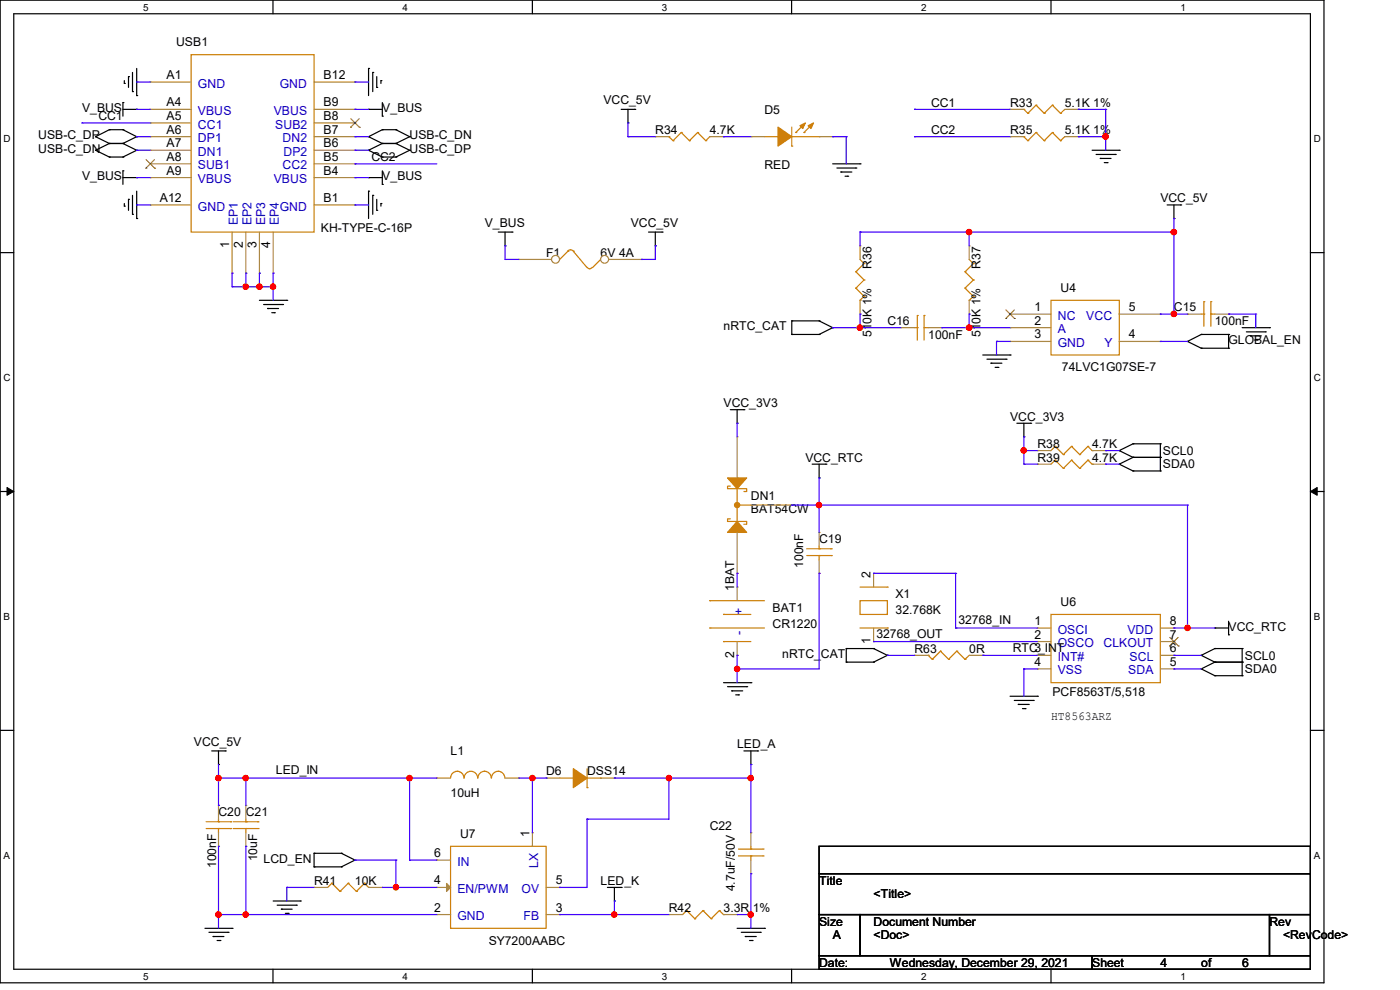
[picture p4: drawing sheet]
<svg xmlns="http://www.w3.org/2000/svg" width="297mm" height="210mm" viewBox="0 0 297 210" stroke-linecap="round" stroke-linejoin="round" font-family="sans-serif">
<path d="M0 0h280.9v208.5h-280.9zM2.9 2.9h275.1v202.7h-275.1z" fill="none" stroke="#000" stroke-width=".25"/>
<g fill="#fff">
<path d="M30.4 .3h1.1v2.4h-1.1z"/>
<path d="M30.4 205.9h1.1v2.3h-1.1z"/>
</g>
<path d="M57.9 0v2.9M57.9 205.6v2.9" fill="none" stroke="#000" stroke-width=".25"/>
<g fill="#fff">
<path d="M85.4 .3h1.1v2.4h-1.1z"/>
<path d="M85.4 205.9h1.1v2.3h-1.1z"/>
</g>
<path d="M112.9 0v2.9M112.9 205.6v2.9" fill="none" stroke="#000" stroke-width=".25"/>
<g fill="#fff">
<path d="M140.4 .3h1.2v2.4h-1.2z"/>
<path d="M140.4 205.9h1.2v2.3h-1.2z"/>
</g>
<path d="M167.9 0v2.9M167.9 205.6v2.9" fill="none" stroke="#000" stroke-width=".25"/>
<g fill="#fff">
<path d="M195.4 .3h1.2v2.4h-1.2z"/>
<path d="M195.4 205.9h1.2v2.3h-1.2z"/>
</g>
<path d="M223 0v2.9M223 205.6v2.9" fill="none" stroke="#000" stroke-width=".25"/>
<g fill="#fff">
<path d="M250.4 .3h1.2v2.4h-1.2z"/>
<path d="M250.4 205.9h1.2v2.3h-1.2z"/>
<path d="M.8 28.2h1.4v2.4h-1.4z"/>
<path d="M278.7 28.2h1.5v2.4h-1.5z"/>
<path d="M.8 78.9h1.4v2.3h-1.4z"/>
<path d="M278.7 78.9h1.5v2.3h-1.5z"/>
</g>
<path d="M0 53.6h2.9M278 53.6h2.9" fill="none" stroke="#000" stroke-width=".25"/>
<g fill="#fff">
<path d="M.8 129.6h1.3v2.3h-1.3z"/>
<path d="M278.7 129.6h1.4v2.3h-1.4z"/>
</g>
<path d="M0 104.3h2.9M278 104.3h2.9" fill="none" stroke="#000" stroke-width=".25"/>
<path d="M1.5 103.4l1.4 .9-1.4 .8zM278 104.3l1.4-.9v1.7z" fill="#000" stroke="#000" stroke-width=".21"/>
<g fill="#fff">
<path d="M.8 180.3h1.3v2.3h-1.3z"/>
<path d="M278.7 180.3h1.4v2.3h-1.4z"/>
</g>
<g fill="none" stroke="#000" stroke-width=".25">
<path d="M26.4 17.7h.1M26.4 17.1v.6M27.3 16.3h.1M27.3 16.3v2.2M28.1 19.4h.1M28.1 15.4v4M29 14.5v5.8M78.2 14.5h.1M78.2 14.5v5.8M79.1 15.4h.1M79.1 15.4v4M79.9 18.5h.1"/>
<path d="M79.9 16.3v2.2M80.8 17.1h.1M80.8 17.1v.6M20.3 29h.1M20.3 31.9h.1M20.3 29l2.9 1.4M20.3 31.9l2.9 1.4M23.2 30.4h.1M23.2 27.5h.1M23.2 33.3h.1M23.2 30.4h2.9M23.2 27.5l-2.9 1.5"/>
<path d="M23.2 27.5h2.9M23.2 33.3h2.9M23.2 30.4l-2.9 1.5M26.1 30.4h.1M26.1 27.5h.1M26.1 33.3h.1M26.1 21.8h.1M26.1 36.2h.1M26.1 27.5l2.9 1.5M26.1 30.4l2.9 1.5M26.1 23.2h2.9M26.1 21.8v2.8"/>
<path d="M26.1 36.2v2.9M26.1 37.7h2.9M29 29h.1M29 31.9h.1M29 20.3h.1M29 23.2h.1M29 37.7h.1M29 29l-2.9 1.4M29 31.9l-2.9 1.4M78.2 29h.1M78.2 31.9h.1M78.2 23.2h.1"/>
<path d="M78.2 37.7h.1M78.2 29l2.9 1.4M78.2 31.9l2.9 1.4M78.2 23.2h2.9M78.2 37.7h2.9M81.1 27.5h.1M81.1 30.4h.1M81.1 33.3h.1M81.1 24.6h.1M81.1 39.1h.1M81.1 30.4h2.9M81.1 27.5h2.9"/>
<path d="M81.1 27.5l-2.9 1.5M81.1 33.3h2.9M81.1 30.4l-2.9 1.5M81.1 21.8v2.8M81.1 36.2v2.9M84 27.5h.1M84 30.4h.1M84 33.3h.1M84 27.5l2.9 1.5M84 30.4l2.9 1.5M86.9 29h.1M86.9 31.9h.1"/>
<path d="M86.9 29l-2.9 1.4M86.9 31.9l-2.9 1.4M131.8 23.2h2.9M133.2 26.1h.1M133.2 23.2v2.9M134.7 23.2h.1M176.7 34.8h5.8M177.5 35.6h4.1M178.4 36.5h.1M178.4 36.5h2.3M179.3 37.4h.5M179.8 37.4h.1"/>
<path d="M181.6 35.6h.1M182.5 34.8h.1M231.7 31.9h5.7M232.5 32.8h4.1M233.4 33.6h.1M233.4 33.6h2.3M234.3 34.5h.6M234.9 34.5h.1M236.6 32.8h.1M237.4 31.9h.1M26.4 43.7h.1M26.4 43.2v.5"/>
<path d="M27.3 42.3h.1M27.3 42.3v2.3M28.1 45.5h.1M28.1 41.4v4.1M29 46.4h.1M29 40.6v5.8M78.2 40.6h.1M78.2 40.6v5.8M79.1 41.4h.1M79.1 41.4v4.1M79.9 44.6h.1M79.9 42.3v2.3"/>
<path d="M80.8 43.2h.1M80.8 43.2v.5M105.7 49.2h2.9M107.1 52.2h.1M107.1 49.2v3M108.6 49.2h.1M137.6 49.2h2.9M139 52.2h.1M139 49.2v3M140.5 49.2h.1M247.6 43.5h2.9M249 46.4h.1"/>
<path d="M249 43.5v2.9M250.5 43.5h.1M55 63.7h5.8M55.9 64.6h4M56.8 65.4h.1M56.8 65.4h2.3M57.7 66.3h.5M58.2 66.3h.1M59.9 64.6h.1M60.8 63.7h.1M168 71h.1M168 68.1h.1"/>
<path d="M168 71h5.8M168 68.1v2.9M168 68.1h5.8M173.8 71h.1M173.8 68.1h.1M173.8 68.1l2.9 1.4M176.7 69.5h.1M176.7 69.5l-2.9 1.5M208.5 75.3h5.8M209.4 76.2h4M210.2 77h.1M210.2 77h2.4"/>
<path d="M211.1 77.9h.6M211.7 77.9h.1M213.4 76.2h.1M214.3 75.3h.1M251.9 72.4h.1M251.9 72.4l2.9 1.5M254.8 71h.1M254.8 73.9h.1M254.8 71h5.8M254.8 71l-2.9 1.4M254.8 73.9h5.8M260.6 71h.1"/>
<path d="M260.6 73.9h.1M260.6 71v2.9M263.5 69.5h5.8M264.4 70.4h4M265.3 71.2h.1M265.3 71.2h2.3M266.1 72.1h.6M266.7 72.1h.1M268.4 70.4h.1M269.3 69.5h.1M154.9 86.9h2.9M156.4 89.8h.1"/>
<path d="M156.4 86.9v2.9M157.8 86.9h.1M172.3 98.5h2.9M173.8 98.5v2.9M175.2 98.5h.1M215.7 89.8h3M217.2 92.7h.1M217.2 89.8v2.9M218.7 89.8h.1M237.4 95.6h.1M237.4 98.5h.1M237.4 95.6l3 1.4"/>
<path d="M237.4 98.5l3 1.4M240.4 94.1h.1M240.4 97h.1M240.4 99.9h.1M240.4 94.1l-3 1.5M240.4 94.1h5.8M240.4 97h5.8M240.4 97l-3 1.5M240.4 99.9h5.8M246.2 94.1h.1M246.2 97h.1M246.2 99.9h.1"/>
<path d="M246.2 94.1v5.8M173.8 101.4h.1M179.5 137.6h.1M179.5 137.6v2.9M179.5 137.6h5.8M185.3 137.6h.1M185.3 137.6l3 1.4M188.3 139h.1M188.3 139l-3 1.5M254.8 139h.1M254.8 139l2.9 1.5M257.7 137.6h.1"/>
<path d="M257.7 133.2h.1M257.7 137.6h5.8M257.7 137.6l-2.9 1.4M257.7 133.2h2.9M260.6 134.7h.1M260.6 131.8v2.9M263.5 137.6h.1M263.5 137.6v5.7M0 154.9h2.9M44.9 159.3h2.9M46.4 159.3v2.9M47.8 159.3h.1"/>
<path d="M153.5 144.8h5.8M154.3 145.7h4.1M155.2 146.6h.1M155.2 146.6h2.4M156.1 147.4h.6M156.7 147.4h.1M157.8 159.3h2.9M158.4 145.7h.1M159.3 144.8h.1M159.3 159.3v2.9M160.7 159.3h.1M179.5 140.5h.1"/>
<path d="M179.5 140.5h5.8M185.3 140.5h.1M214.3 147.7h5.8M215.2 148.6h4M216 149.4h.1M216 149.4h2.4M216.9 150.3h.6M217.5 150.3h.1M219.2 148.6h.1M220.1 147.7h.1M254.8 141.9h.1M254.8 141.9l2.9 1.4"/>
<path d="M257.7 140.5h.1M257.7 143.3h.1M257.7 140.5h5.8M257.7 140.5l-2.9 1.4M257.7 143.3h5.8M263.5 140.5h.1M263.5 143.3h.1M278 154.9h2.9M46.4 162.2h.1M159.3 162.2h.1M173.8 179.5h104.2v5.8h-104.2zM43.5 196.9h5.7"/>
<path d="M44.3 197.8h4.1M45.2 198.7h.1M45.2 198.7h2.3M46.1 199.5h.6M46.7 199.5h.1M48.4 197.8h.1M49.2 196.9h.1M58 191.1h5.7M58.8 192h4.1M59.7 192.9h.1M59.7 192.9h2.3M60.5 193.8h.6"/>
<path d="M61.1 193.8h.1M62.9 192h.1M63.7 191.1h.1M66.6 183.9h.1M66.6 181h.1M66.6 183.9h5.8M66.6 181v2.9M66.6 181h5.8M72.4 183.9h.1M72.4 181h.1M72.4 181l2.9 1.5M75.3 182.5h.1"/>
<path d="M75.3 182.5l-2.9 1.4M128.9 188.3h2.9M130.3 191.1h.1M130.3 188.3v2.8M131.8 188.3h.1M156.4 196.9h5.8M157.3 197.8h4M158.1 198.7h.1M158.1 198.7h2.3M159 199.5h.6M159.6 199.5h.1M161.3 197.8h.1"/>
<path d="M162.2 196.9h.1M173.8 185.3h104.2v8.7h-104.2zM173.8 194h8.7v8.7h-8.7zM182.5 194h86.8v8.7h-86.8zM269.3 194h8.7v8.7h-8.7zM173.8 202.7h57.9v2.9h-57.9zM231.7 202.7h46.3v2.9h-46.3z"/>
</g>
<g fill="none" stroke="#cc8006" stroke-width=".25">
<path d="M217.2 23.2h.1M217.2 23.2l.9 .8M218.1 24h.1M219.8 22.3h.1M219.8 22.3l1.7 1.7M219.8 22.3l-1.7 1.7M221.5 24h.1M223.3 22.3h.1M223.3 22.3l1.7 1.7M223.3 22.3l-1.8 1.7M225 24h.1M225.9 23.2l-.9 .8"/>
<path d="M120.4 53.3a.84 .84 0 0 1 1.3 0M120.5 53.3h.1M120.5 53.3l-1.8 1.7M121.6 53.3h.1M121.6 53.3l2.9 3.5M125.6 56.7l-.5 .3-.5-.3M127.4 55h.1M127.4 55l-1.7 1.8M254.8 66.6h.6M255.4 66.6h.1M255.4 64h.1M255.4 64v5.2"/>
<path d="M256.9 64h.1M256.9 66.6h.1M256.9 66.6h.8M256.9 64v5.2M154.9 110.1h-.6v.5h4.1v.6h-.6M154.9 103.1h-.6v.6h4.1v.6h-.6M156.4 101.4h.1M156.4 107.1h.1M156.4 101.4v11.5M156.4 107.1h2.9M223 130.3h23.2v14.5h-23.2zM49.5 175.8h5.2"/>
<path d="M49.5 174.3h5.2M52.2 174.3h.1M52.2 175.8h.1M52.2 173.8v.5M52.2 175.8v.9M54.7 175.8h.1M54.7 174.3h.1"/>
</g>
<g fill="none" stroke="#a84" stroke-width=".25">
<path d="M214.3 23.2h.1M214.3 23.2h2.9M225.9 23.2h2.9M228.8 23.2h.1M251.9 66.6h.1M251.9 66.6h2.9M257.7 66.6h2.9M260.6 66.6h.1M156.4 92.7h.1M156.4 92.7v8.7M156.4 112.9v8.7M159.3 107.1h8.7"/>
<path d="M168 107.1h.1M156.4 121.6h.1M220.1 133.2h.1M220.1 136.1h.1M220.1 139h.1M220.1 133.2h2.9M220.1 136.1h2.9M220.1 139h2.9M246.2 133.2h2.8M246.2 136.1h2.8M246.2 139h2.8M249 139h.1"/>
<path d="M249 136.1h.1M249 133.2h.1M220.1 141.9h.1M220.1 141.9h2.9M246.2 141.9h2.8M249 141.9h.1M52.2 170.9h.1M52.2 179.5h.1M52.2 170.9v2.9M52.2 176.7v2.8"/>
</g>
<g fill="#cc8006" stroke="#cc8006" stroke-width=".25">
<path d="M154.3 101.4h4.1l-2 2.3z" fill-rule="evenodd"/>
<path d="M156.4 110.6l2 2.3h-4.1z" fill-rule="evenodd"/>
<circle cx="156.4" cy="107.1" r=".55"/>
</g>
<path d="M248.1 137h.1M248.2 135.2l1.8 1.8M249.9 135.2l-1.8 1.8M250 137h.1" fill="none" stroke="#804000" stroke-width=".21"/>
<circle cx="117.9" cy="55" r=".84" fill="#fff" stroke="#a84" stroke-width=".25"/>
<path d="M110.1 55h.1M110.1 55h6.9" fill="none" stroke="#a84" stroke-width=".25"/>
<circle cx="128.3" cy="55" r=".84" fill="#fff" stroke="#a84" stroke-width=".25"/>
<g fill="none" stroke="#a84" stroke-width=".25">
<path d="M31.9 17.4h.1M31.9 17.4h8.7M66.6 17.4h8.7M75.3 17.4h.1M31.9 23.2h.1M31.9 26.1h.1M31.9 29h.1M31.9 31.9h.1M31.9 34.8h.1M31.9 37.7h.1M31.9 29h8.7M31.9 23.2h8.7"/>
<path d="M31.9 26.1h8.7M31.9 31.9h8.7M31.9 34.8h8.7M31.9 37.7h8.7M66.6 29h8.7M66.6 23.2h8.7M66.6 26.1h8.7M66.6 31.9h8.7M66.6 34.8h8.7M66.6 37.7h8.7M75.3 37.7h.1M75.3 34.8h.1"/>
<path d="M75.3 31.9h.1M75.3 29h.1M75.3 26.1h.1M75.3 23.2h.1M139 29h.1M139 29h2.9M150.6 29h2.9M153.5 29h.1M159.3 29h.1M159.3 29h2.9M173.8 29h2.9M176.7 29h.1"/>
<path d="M214.3 29h.1M214.3 29h2.9M225.9 29h2.9M228.8 29h.1M31.9 43.5h.1M31.9 43.5h8.7M49.2 58h.1M49.2 49.2v8.8M52.2 58h.1M52.2 49.2v8.8M55 58h.1M55 49.2v8.8"/>
<path d="M58 58h.1M58 49.2v8.8M66.6 43.5h8.7M75.3 43.5h.1M129.2 55h6.9M136.1 55h.1M182.5 52.2h.1M182.5 52.2v2.8M205.6 52.2h.1M205.6 52.2v2.8M182.5 66.6h.1M182.5 63.7v2.9"/>
<path d="M191.1 69.5h.1M191.1 69.5h2.9M196.9 69.5h2.9M199.8 69.5h.1M205.6 66.6h.1M205.6 63.7v2.9M214.3 66.6h.1M214.3 69.5h.1M214.3 72.4h.1M214.3 69.5h8.7M214.3 66.6h8.7M214.3 72.4h8.7"/>
<path d="M237.4 66.6h8.8M237.4 72.4h8.8M246.2 72.4h.1M246.2 66.6h.1M220.1 98.5h.1M220.1 95.6h.1M220.1 98.5h2.9M220.1 95.6h2.9M231.7 98.5h2.9M231.7 95.6h2.9M234.6 98.5h.1M234.6 95.6h.1"/>
<path d="M173.8 112.9h.1M173.8 112.9v3M173.8 118.7v2.9M156.4 124.5h.1M156.4 139h.1M156.4 124.5v2.9M156.4 136.1v2.9M173.8 121.6h.1M185.3 136.1h.1M185.3 121.6h.1M185.3 121.6v2.9M185.3 133.2v2.9"/>
<path d="M194 139h.1M194 139h2.9M205.6 139h2.9M208.5 139h.1M46.4 170.9h.1M46.4 179.5h.1M46.4 170.9v2.9M46.4 176.7v2.8M92.7 165.1h.1M92.7 165.1h2.9M107.1 165.1h3M110.1 165.1h.1"/>
<path d="M112.9 176.7h.1M112.9 176.7v2.8M115.9 165.1h.1M115.9 165.1h2.8M127.4 165.1h2.9M130.3 165.1h.1M159.3 176.7h.1M159.3 176.7v2.8M66.6 188.3h.1M66.6 188.3h2.9M78.2 188.3h2.9M81.1 188.3h.1"/>
<path d="M92.7 194h.1M92.7 188.3h.1M92.7 182.5h.1M92.7 194h2.9M92.7 188.3h2.9M92.7 182.5h2.9M115.9 194h2.8M115.9 188.3h2.8M118.7 194h.1M118.7 188.3h.1M141.9 194h.1M141.9 194h2.9"/>
<path d="M153.5 194h2.9M156.4 194h.1M159.3 185.3h.1M159.3 182.5v2.8"/>
</g>
<g fill="none" stroke="#cc8006" stroke-width=".25">
<path d="M40.6 11.6h26v37.6h-26zM141.9 29h.1M141.9 29l.9 .8M142.8 29.8h.1M144.5 28.1h.1M144.5 28.1l1.8 1.7M144.5 28.1l-1.7 1.7M146.3 29.8h.1M148 28.1h.1M148 28.1l1.7 1.7M148 28.1l-1.7 1.7M149.7 29.8h.1"/>
<path d="M150.6 29l-.9 .8M162.2 29h2.9M165.1 29h.1M168 31h.1M168 27v4M168 29h5.8M168.8 28.1h.1M170.6 28.1h.1M170.6 26.4l-1.8 1.7M172.3 26.4l-1.7 1.7M173.8 29h.1M217.2 29h.1"/>
<path d="M217.2 29l.9 .8M218.1 29.8h.1M219.8 28.1h.1M219.8 28.1l1.7 1.7M219.8 28.1l-1.7 1.7M221.5 29.8h.1M223.3 28.1h.1M223.3 28.1l1.7 1.7M223.3 28.1l-1.8 1.7M225 29.8h.1M225.9 29l-.9 .8M181.6 57.7h.1"/>
<path d="M181.6 57.7l1.7 1.7M182.5 55l.8 .9M183.3 55.9h.1M183.3 59.4h.1M183.3 55.9l-1.7 1.8M183.3 59.4l-1.7 1.7M204.7 57.7h.1M204.7 57.7l1.8 1.7M205.6 55l.9 .9M206.5 55.9h.1M206.5 59.4h.1M206.5 55.9l-1.8 1.8"/>
<path d="M206.5 59.4l-1.8 1.7M181.6 61.1h.1M181.6 61.1l1.7 1.8M182.5 63.7h.1M183.3 62.9h.1M183.3 62.9l-.8 .8M194 69.5h.6M194.6 69.5h.1M194.6 66.9h.1M194.6 66.9v5.2M196 66.9h.1M196 69.5h.1"/>
<path d="M196 69.5h.9M196 66.9v5.2M204.7 61.1h.1M204.7 61.1l1.8 1.8M205.6 63.7h.1M206.5 62.9h.1M206.5 62.9l-.9 .8M223 63.7h14.4v11.6h-14.4zM223.9 97.6h.1M223.9 94.7h.1M223.9 97.6l-.9 .9M223.9 97.6l1.7 1.8"/>
<path d="M223.9 94.7l-.9 .9M223.9 94.7l1.7 1.7M225.6 99.4h.1M225.6 96.4h.1M227.3 97.6h.1M227.3 94.7h.1M227.3 97.6l-1.7 1.8M227.3 97.6l1.8 1.8M227.3 94.7l-1.7 1.7M227.3 94.7l1.8 1.7M229.1 99.4h.1M229.1 96.4h.1"/>
<path d="M230.8 97.6h.1M230.8 94.7h.1M230.8 97.6l-1.7 1.8M230.8 97.6l.9 .9M230.8 94.7l-1.7 1.7M230.8 94.7l.9 .9M231.7 98.5h.1M231.7 95.6h.1M171.2 117.9h5.2M171.2 116.4h5.2M173.8 116.4h.1M173.8 117.9h.1"/>
<path d="M173.8 115.9v.5M173.8 117.9v.8M176.4 117.9h.1M176.4 116.4h.1M150.6 127.4h.1M150.6 133.2h.1M150.6 133.2h11.6M150.6 127.4h11.6M153.5 130.3h.1M153.5 136.1h.1M153.5 130.3h5.8M153.5 136.1h5.8"/>
<path d="M182.5 127.4h5.8v2.9h-5.8zM182.5 124.5h5.8M182.5 133.2h5.8M188.3 124.5h.1M188.3 133.2h.1M196.9 139h.1M196.9 139l.9 .9M197.8 139.9h.1M199.5 138.1h.1M199.5 138.1l1.8 1.8M199.5 138.1l-1.7 1.8M201.3 139.9h.1"/>
<path d="M203 138.1h.1M203 138.1l1.7 1.8M203 138.1l-1.7 1.8M204.7 139.9h.1M205.6 139l-.9 .9M43.7 175.8h5.3M43.7 174.3h5.3M46.4 174.3h.1M46.4 175.8h.1M46.4 173.8v.5M46.4 175.8v.9M49 175.8h.1"/>
<path d="M49 174.3h.1M95.6 179.5h20.3v17.4h-20.3zM95.6 165.1a1.43 1.43 0 0 1 1.4-1.5 1.43 1.43 0 0 1 1.4 1.5M98.5 165.1a1.44 1.44 0 0 1 1.4-1.5 1.44 1.44 0 0 1 1.4 1.5M101.4 165.1a1.43 1.43 0 0 1 1.4-1.5 1.43 1.43 0 0 1 1.4 1.5M104.3 165.1a1.43 1.43 0 0 1 1.4-1.5 1.43 1.43 0 0 1 1.4 1.5M118.7 165.1h2.9M121.6 165.1h.1M124.5 167.1h.1M124.5 163.1v4M124.5 165.1h2.9M127.4 165.1h.1"/>
<path d="M159.3 179.5v.6M70.4 187.4h.1M70.4 187.4l-.9 .9M70.4 187.4l1.7 1.7M72.1 189.1h.1M73.9 187.4h.1M73.9 187.4l-1.8 1.7M73.9 187.4l1.7 1.7M75.6 189.1h.1M77.3 187.4h.1M77.3 187.4l-1.7 1.7M77.3 187.4l.9 .9"/>
<path d="M78.2 188.3h.1M95.6 196.9h.1M145.7 193.2h.1M145.7 193.2l-.9 .8M145.7 193.2l1.7 1.7M147.4 194.9h.1M149.1 193.2h.1M149.1 193.2l-1.7 1.7M149.1 193.2l1.8 1.7M150.9 194.9h.1M152.6 193.2h.1M152.6 193.2l-1.7 1.7"/>
<path d="M152.6 193.2l.9 .8M153.5 194h.1M156.7 181.6h5.2M156.7 180.1h5.2M159.3 180.1h.1M159.3 181.6h.1M159.3 181.6v.9M161.9 181.6h.1M161.9 180.1h.1"/>
</g>
<path d="M30.9 35.7h.1M31 33.9l1.8 1.8M32.8 33.9l-1.9 1.8M32.8 35.7h.1M74.4 27h.1M74.4 25.2l1.8 1.8M76.2 25.2l-1.8 1.8M76.2 27h.1M213.4 67.6h.1M213.4 65.7l1.8 1.9M215.2 65.7l-1.8 1.9M215.2 67.6h.1" fill="none" stroke="#804000" stroke-width=".21"/>
<g fill="#cc8006" stroke="#cc8006" stroke-width=".25">
<path d="M165.1 27l2.9 2-2.9 2z" fill-rule="evenodd"/>
<path d="M171.4 26.7l1.2-.6-.6 1.2z" fill-rule="evenodd"/>
<path d="M169.7 26.7l1.2-.6-.6 1.2z" fill-rule="evenodd"/>
<path d="M121.6 163.1l2.9 2-2.9 2z" fill-rule="evenodd"/>
</g>
<path d="M94.7 187.4l.9 .9-.9 .8z" fill="#a84" stroke="#a84" stroke-width=".25"/>
<g fill="none" stroke="#4200ff" stroke-width=".25">
<path d="M29 17.4h.1M29 17.4h2.9M75.3 17.4h.1M75.3 17.4h2.9M17.4 26.1h.1M17.4 26.1h14.5M29 23.2h.1M29 29h.1M29 31.9h.1M29 37.7h.1M29 23.2h2.9M29 29h2.9"/>
<path d="M29 31.9h2.9M29 37.7h2.9M75.3 23.2h.1M75.3 29h.1M75.3 31.9h.1M75.3 34.8h.1M75.3 37.7h.1M75.3 23.2h2.9M75.3 29h2.9M75.3 31.9h2.9M75.3 34.8h17.4M75.3 37.7h2.9"/>
<path d="M133.2 26.1h.1M133.2 29h.1M133.2 29h5.8M133.2 26.1v2.9M153.5 29h.1M153.5 29h5.8M176.7 29h.1M176.7 29h2.8M179.5 29h.1M179.5 29v5.8M194 23.2h.1M194 29h.1"/>
<path d="M194 23.2h20.3M194 29h20.3M228.8 23.2h.1M228.8 29h.1M228.8 23.2h5.8M228.8 29h5.8M234.6 23.2h.1M234.6 29h.1M234.6 23.2v8.7M29 43.5h.1M29 43.5h2.9M49.2 58h.1"/>
<path d="M49.2 58v2.8M52.2 58h.1M52.2 58v2.8M55 58h.1M55 58v2.8M58 58h.1M58 58v5.7M75.3 43.5h.1M75.3 43.5h2.9M107.1 52.2h.1M107.1 55h.1M107.1 52.2v2.8"/>
<path d="M107.1 55h3M136.1 55h.1M139 52.2h.1M139 52.2v2.8h-2.9M182.5 49.2h.1M182.5 49.2v3M182.5 49.2h66.5M205.6 49.2h.1M205.6 49.2v3M249 46.4h.1M249 49.2h.1M249 46.4v20.2"/>
<path d="M49.2 60.8h.1M49.2 60.8h8.8M52.2 60.8h.1M55 60.8h.1M58 60.8h.1M176.7 69.5h.1M176.7 69.5h14.4M182.5 66.6h.1M182.5 69.5h.1M182.5 66.6v2.9M199.8 69.5h.1M199.8 69.5h14.5"/>
<path d="M205.6 66.6h.1M205.6 69.5h.1M205.6 66.6v2.9M211.4 72.4h.1M211.4 72.4v2.9M211.4 72.4h2.9M246.2 66.6h.1M246.2 72.4h.1M246.2 66.6h5.7M246.2 72.4h5.7M249 66.6h.1M260.6 66.6h.1"/>
<path d="M260.6 66.6h5.8M266.4 66.6h.1M266.4 66.6v2.9M156.4 89.8h.1M156.4 89.8v2.9M217.2 92.7h.1M217.2 95.6h.1M217.2 98.5h.1M217.2 92.7v5.8M217.2 95.6h2.9M217.2 98.5h2.9M234.6 95.6h.1"/>
<path d="M234.6 98.5h.1M234.6 95.6h2.8M234.6 98.5h2.8M168 107.1h.1M168 107.1h83.9M173.8 101.4h.1M173.8 107.1h.1M173.8 101.4v11.5M251.9 107.1h.1M251.9 107.1v26.1M156.4 121.6h.1M156.4 139h.1"/>
<path d="M156.4 121.6v2.9M156.4 139v5.8M173.8 121.6h.1M173.8 121.6v20.3h-17.4M185.3 121.6h.1M185.3 136.1h.1M185.3 121.6h17.4M185.3 136.1h34.8M188.3 139h.1M188.3 139h5.7M202.7 133.2h.1M202.7 121.6h.1"/>
<path d="M202.7 133.2h17.4M202.7 121.6v11.6M208.5 139h.1M208.5 139h11.6M249 133.2h.1M249 139h.1M249 133.2h8.7M249 139h5.8M251.9 133.2h.1M156.4 141.9h.1M217.2 141.9h.1M217.2 141.9v5.8"/>
<path d="M217.2 141.9h2.9M249 141.9h.1M249 141.9h5.8M46.4 179.5h.1M46.4 165.1h.1M46.4 170.9h.1M46.4 165.1h46.3M46.4 162.2v8.7M46.4 179.5v17.4M52.2 165.1h.1M52.2 179.5h.1M52.2 165.1v5.8"/>
<path d="M52.2 179.5v14.5M86.9 165.1h.1M86.9 165.1v17.4M110.1 165.1h5.8M112.9 165.1h.1M112.9 165.1v11.6M115.9 165.1h.1M124.5 173.8h.1M124.5 173.8v14.5h-5.8M130.3 165.1h.1M130.3 165.1h29M141.9 165.1h.1"/>
<path d="M141.9 165.1v8.7h-17.4M159.3 162.2h.1M159.3 165.1h.1M159.3 162.2v14.5M46.4 194h.1M46.4 194h46.3M52.2 194h.1M60.8 188.3h.1M60.8 188.3h5.8M60.8 188.3v2.8M75.3 182.5h.1M75.3 182.5h8.7"/>
<path d="M81.1 188.3h11.6M84 188.3h.1M84 182.5h.1M84 182.5v5.8M86.9 182.5h.1M86.9 182.5h5.8M118.7 194h.1M118.7 188.3h.1M118.7 194h23.2M130.3 191.1h.1M130.3 194h.1M130.3 191.1v2.9"/>
<path d="M156.4 194h2.9M159.3 185.3h.1M159.3 194h.1M159.3 185.3v11.6"/>
</g>
<g fill="#f00" stroke="#f00" stroke-width=".25">
<circle cx="57.9" cy="60.8" r=".55"/>
<circle cx="55" cy="60.8" r=".55"/>
<circle cx="86.9" cy="165.1" r=".55"/>
<circle cx="52.1" cy="165.1" r=".55"/>
<circle cx="112.9" cy="165.1" r=".55"/>
<circle cx="234.6" cy="29" r=".56"/>
<circle cx="46.3" cy="194" r=".56"/>
<circle cx="52.1" cy="194" r=".55"/>
<circle cx="130.3" cy="194" r=".55"/>
<circle cx="159.3" cy="194" r=".55"/>
<circle cx="173.7" cy="107.1" r=".55"/>
<circle cx="217.2" cy="95.5" r=".55"/>
<circle cx="249" cy="49.2" r=".56"/>
<circle cx="205.6" cy="49.2" r=".56"/>
<circle cx="249" cy="66.6" r=".56"/>
<circle cx="182.4" cy="69.5" r=".55"/>
<circle cx="205.6" cy="69.5" r=".56"/>
<circle cx="156.4" cy="141.9" r=".55"/>
<circle cx="159.3" cy="165.1" r=".55"/>
<circle cx="141.9" cy="165.1" r=".55"/>
<circle cx="84" cy="188.2" r=".55"/>
<circle cx="52.1" cy="60.8" r=".55"/>
<circle cx="251.9" cy="133.2" r=".55"/>
<circle cx="46.3" cy="165.1" r=".56"/>
</g>
<g font-size="2.6">
<text x="37.4" y="9.9">USB1</text>
<text x="35.3" y="16.8">A1</text>
<text x="68.7" y="16.8">B12</text>
<text x="17.4" y="23.8">V_BUS</text>
<text x="35.3" y="22.6">A4</text>
<text x="68.7" y="22.6">B9</text>
<text x="81.1" y="23.8">V_BUS</text>
<text x="128" y="22.1">VCC_5V</text>
<text x="197.5" y="22.6">CC1</text>
<text x="214.3" y="22.6">R33</text>
<text x="225.9" y="22.6">5.1K 1%</text>
<text x="8.1" y="29.6">USB-C_DP</text>
<text x="20.9" y="25.5">CC1</text>
<text x="35.3" y="25.4">A5</text>
<text x="35.3" y="28.4">A6</text>
<text x="68.7" y="28.4">B7</text>
<text x="68.7" y="25.4">B8</text>
<text x="86.9" y="29.6">USB-C_DN</text>
<text x="139" y="28.4">R34</text>
<text x="150.6" y="28.4">4.7K</text>
<text x="162.2" y="24.1">D5</text>
<text x="197.5" y="28.4">CC2</text>
<text x="214.3" y="28.4">R35</text>
<text x="225.9" y="28.4">5.1K 1%</text>
<text x="8.1" y="32.5">USB-C_DN</text>
<text x="35.3" y="31.2">A7</text>
<text x="35.3" y="34.1">A8</text>
<text x="68.7" y="34.1">B5</text>
<text x="68.7" y="31.2">B6</text>
<text x="78.8" y="34.2">CC2</text>
<text x="86.9" y="32.5">USB-C_DP</text>
<text x="162.2" y="35.9">RED</text>
<text x="17.4" y="38.3">V_BUS</text>
<text x="35.3" y="37">A9</text>
<text x="68.7" y="37">B4</text>
<text x="81.1" y="38.3">V_BUS</text>
<text x="33.9" y="42.8">A12</text>
<text x="68.7" y="42.8">B1</text>
<text x="246.2" y="42.9">VCC_5V</text>
<text x="48.6" y="52.7" transform="rotate(-90 48.6 52.7)">1</text>
<text x="51.5" y="52.7" transform="rotate(-90 51.5 52.7)">2</text>
<text x="54.4" y="52.7" transform="rotate(-90 54.4 52.7)">3</text>
<text x="57.3" y="52.7" transform="rotate(-90 57.3 52.7)">4</text>
<text x="68.1" y="49.3">KH-TYPE-C-16P</text>
<text x="102.8" y="48.1">V_BUS</text>
<text x="133.8" y="48.1">VCC_5V</text>
<text x="115.9" y="54.5">F1</text>
<text x="127.4" y="54.5">6V 4A</text>
<text x="184.9" y="57.1" transform="rotate(-90 184.9 57.1)">R36</text>
<text x="208" y="57.1" transform="rotate(-90 208 57.1)">R37</text>
<text x="219.5" y="66">1</text>
<text x="225" y="62">U4</text>
<text x="239.5" y="66">5</text>
<text x="153.5" y="70.1">nRTC_CAT</text>
<text x="184.9" y="71.5" transform="rotate(-90 184.9 71.5)">510K 1%</text>
<text x="188.3" y="69">C16</text>
<text x="196.9" y="71.8">100nF</text>
<text x="208" y="71.5" transform="rotate(-90 208 71.5)">510K 1%</text>
<text x="219.5" y="68.9">2</text>
<text x="219.5" y="71.8">3</text>
<text x="239.5" y="71.8">4</text>
<text x="249" y="66">C15</text>
<text x="257.7" y="69">100nF</text>
<text x="260.6" y="73">GLOBAL_EN</text>
<text x="225.3" y="78.8">74LVC1G07SE-7</text>
<text x="153.5" y="86.3">VCC_3V3</text>
<text x="214.3" y="89.2">VCC_3V3</text>
<text x="220.1" y="95">R38</text>
<text x="231.7" y="95">4.7K</text>
<text x="170.9" y="97.9">VCC_RTC</text>
<text x="220.1" y="97.9">R39</text>
<text x="231.7" y="97.9">4.7K</text>
<text x="246.7" y="96.5">SCL0</text>
<text x="246.7" y="99.4">SDA0</text>
<text x="159.3" y="106">DN1</text>
<text x="159.3" y="108.9">BAT54CW</text>
<text x="173.8" y="115.3">C19</text>
<text x="155.7" y="125.4" transform="rotate(-90 155.7 125.4)">1BAT</text>
<text x="170.4" y="120.5" transform="rotate(-90 170.4 120.5)">100nF</text>
<text x="184.7" y="122.5" transform="rotate(-90 184.7 122.5)">2</text>
<text x="163.9" y="129.8">BAT1</text>
<text x="190" y="126.9">X1</text>
<text x="190" y="130.3">32.768K</text>
<text x="225" y="128.6">U6</text>
<text x="163.9" y="133.2">CR1220</text>
<text x="184.7" y="136.7" transform="rotate(-90 184.7 136.7)">1</text>
<text x="185.9" y="135.3">32768_OUT</text>
<text x="203.3" y="132.4">32768_IN</text>
<text x="219.5" y="132.6">1</text>
<text x="219.5" y="135.5">2</text>
<text x="248.2" y="135.5">7</text>
<text x="248.2" y="132.6">8</text>
<text x="260.6" y="133.8">VCC_RTC</text>
<text x="155.7" y="139.6" transform="rotate(-90 155.7 139.6)">2</text>
<text x="165.9" y="139.6">nRTC_CAT</text>
<text x="194" y="138.4">R63</text>
<text x="205.6" y="138.4">0R</text>
<text x="214.9" y="138.2">RTC_INT</text>
<text x="219.5" y="138.4">3</text>
<text x="219.5" y="141.3">4</text>
<text x="248.2" y="141.3">5</text>
<text x="248.2" y="138.4">6</text>
<text x="264.1" y="139.9">SCL0</text>
<text x="264.1" y="142.8">SDA0</text>
<text x="223.3" y="147.7">PCF8563T/5,518</text>
<text x="223" y="152.7">HT8563ARZ</text>
<text x="41.1" y="158.2">VCC_5V</text>
<text x="95.6" y="160.1">L1</text>
<text x="156.4" y="158.7">LED_A</text>
<text x="58.5" y="164.3">LED_IN</text>
<text x="115.9" y="164.5">D6</text>
<text x="124.5" y="164.5">DSS14</text>
<text x="46.4" y="173.2">C20 C21</text>
<text x="95.6" y="169.1">10uH</text>
<text x="97.6" y="177.8">U7</text>
<text x="112.3" y="177.5" transform="rotate(-90 112.3 177.5)">1</text>
<text x="150.6" y="176.1">C22</text>
<text x="45.9" y="184.2" transform="rotate(-90 45.9 184.2)">100nF</text>
<text x="54.6" y="182.8" transform="rotate(-90 54.6 182.8)">10uF</text>
<text x="55.9" y="183">LCD_EN</text>
<text x="92.1" y="181.8">6</text>
<text x="66.6" y="187.7">R41</text>
<text x="75.3" y="187.7">10K</text>
<text x="92.1" y="187.6">4</text>
<text x="117.9" y="187.6">5</text>
<text x="127.4" y="187.7">LED_K</text>
<text x="155.9" y="189.1" transform="rotate(-90 155.9 189.1)">4.7uF/50V</text>
<text x="173.8" y="187.7">Title</text>
<text x="185.3" y="190.6">&lt;Title&gt;</text>
<text x="92.1" y="193.4">2</text>
<text x="117.9" y="193.4">3</text>
<text x="141.9" y="193.5">R42</text>
<text x="153.5" y="193.5">3.3R 1%</text>
<text x="173.8" y="196.3">Size</text>
<text x="185.3" y="196.3">Document Number</text>
<text x="269.3" y="196.3">Rev</text>
<text x="103.7" y="200.4">SY7200AABC</text>
<text x="176.7" y="199.3">A</text>
<text x="185.3" y="199.3">&lt;Doc&gt;</text>
<text x="272.2" y="199.3">&lt;RevCode&gt;</text>
<text x="173.8" y="205.1">Date:</text>
<text x="188.8" y="205.1">Wednesday, December 29, 2021</text>
<text x="231.7" y="205.1">Sheet</text>
<text x="246.2" y="205.1">4</text>
<text x="254.8" y="205.1">of</text>
<text x="263.5" y="205.1">6</text>
</g>
<g font-size="2.6" fill="#00c">
<text x="42" y="18.6">GND</text>
<text x="59.4" y="18.6">GND</text>
<text x="42" y="24.4">VBUS</text>
<text x="42" y="27.3">CC1</text>
<text x="58.1" y="24.4">VBUS</text>
<text x="58.4" y="27.3">SUB2</text>
<text x="42" y="30.2">DP1</text>
<text x="42" y="33.1">DN1</text>
<text x="42" y="35.9">SUB1</text>
<text x="59.9" y="35.9">CC2</text>
<text x="59.9" y="30.2">DN2</text>
<text x="60.1" y="33.1">DP2</text>
<text x="42" y="38.9">VBUS</text>
<text x="58.1" y="38.9">VBUS</text>
<text x="42" y="44.7">GND</text>
<text x="50.5" y="47.8" transform="rotate(-90 50.5 47.8)">EP1</text>
<text x="53.4" y="47.8" transform="rotate(-90 53.4 47.8)">EP2</text>
<text x="56.3" y="47.8" transform="rotate(-90 56.3 47.8)">EP3</text>
<text x="59.2" y="47.8" transform="rotate(-90 59.2 47.8)">EP4</text>
<text x="59.4" y="44.7">GND</text>
<text x="224.4" y="67.8">NC</text>
<text x="224.4" y="70.7">A</text>
<text x="230.5" y="67.8">VCC</text>
<text x="224.4" y="73.6">GND</text>
<text x="234.3" y="73.6">Y</text>
<text x="157.6" y="130.4" transform="rotate(-90 157.6 130.4)">+</text>
<text x="157.6" y="134.7" transform="rotate(-90 157.6 134.7)">-</text>
<text x="224.4" y="134.4">OSCI</text>
<text x="224.4" y="137.3">OSCO</text>
<text x="234.1" y="137.3">CLKOUT</text>
<text x="239.2" y="134.4">VDD</text>
<text x="224.4" y="140.2">INT#</text>
<text x="224.4" y="143.1">VSS</text>
<text x="239.3" y="143.1">SDA</text>
<text x="239.6" y="140.2">SCL</text>
<text x="97" y="183.6">IN</text>
<text x="114.2" y="184.1" transform="rotate(-90 114.2 184.1)">LX</text>
<text x="97" y="189.4">EN/PWM</text>
<text x="110.7" y="189.4">OV</text>
<text x="97" y="195.2">GND</text>
<text x="111.1" y="195.2">FB</text>
</g>
<g font-size="2.1">
<text x="30.4" y="2.2">5</text>
<text x="85.4" y="2.2">4</text>
<text x="140.4" y="2.2">3</text>
<text x="195.4" y="2.2">2</text>
<text x="250.4" y="2.2">1</text>
<text x=".8" y="30.1">D</text>
<text x="278.7" y="30.1">D</text>
<text x=".8" y="80.8">C</text>
<text x="278.7" y="80.8">C</text>
<text x=".8" y="131.5">B</text>
<text x="278.7" y="131.5">B</text>
<text x=".8" y="182.2">A</text>
<text x="278.7" y="182.2">A</text>
<text x="30.4" y="207.8">5</text>
<text x="85.4" y="207.8">4</text>
<text x="140.4" y="207.8">3</text>
<text x="195.4" y="207.8">2</text>
<text x="250.4" y="207.8">1</text>
</g>
</svg>
